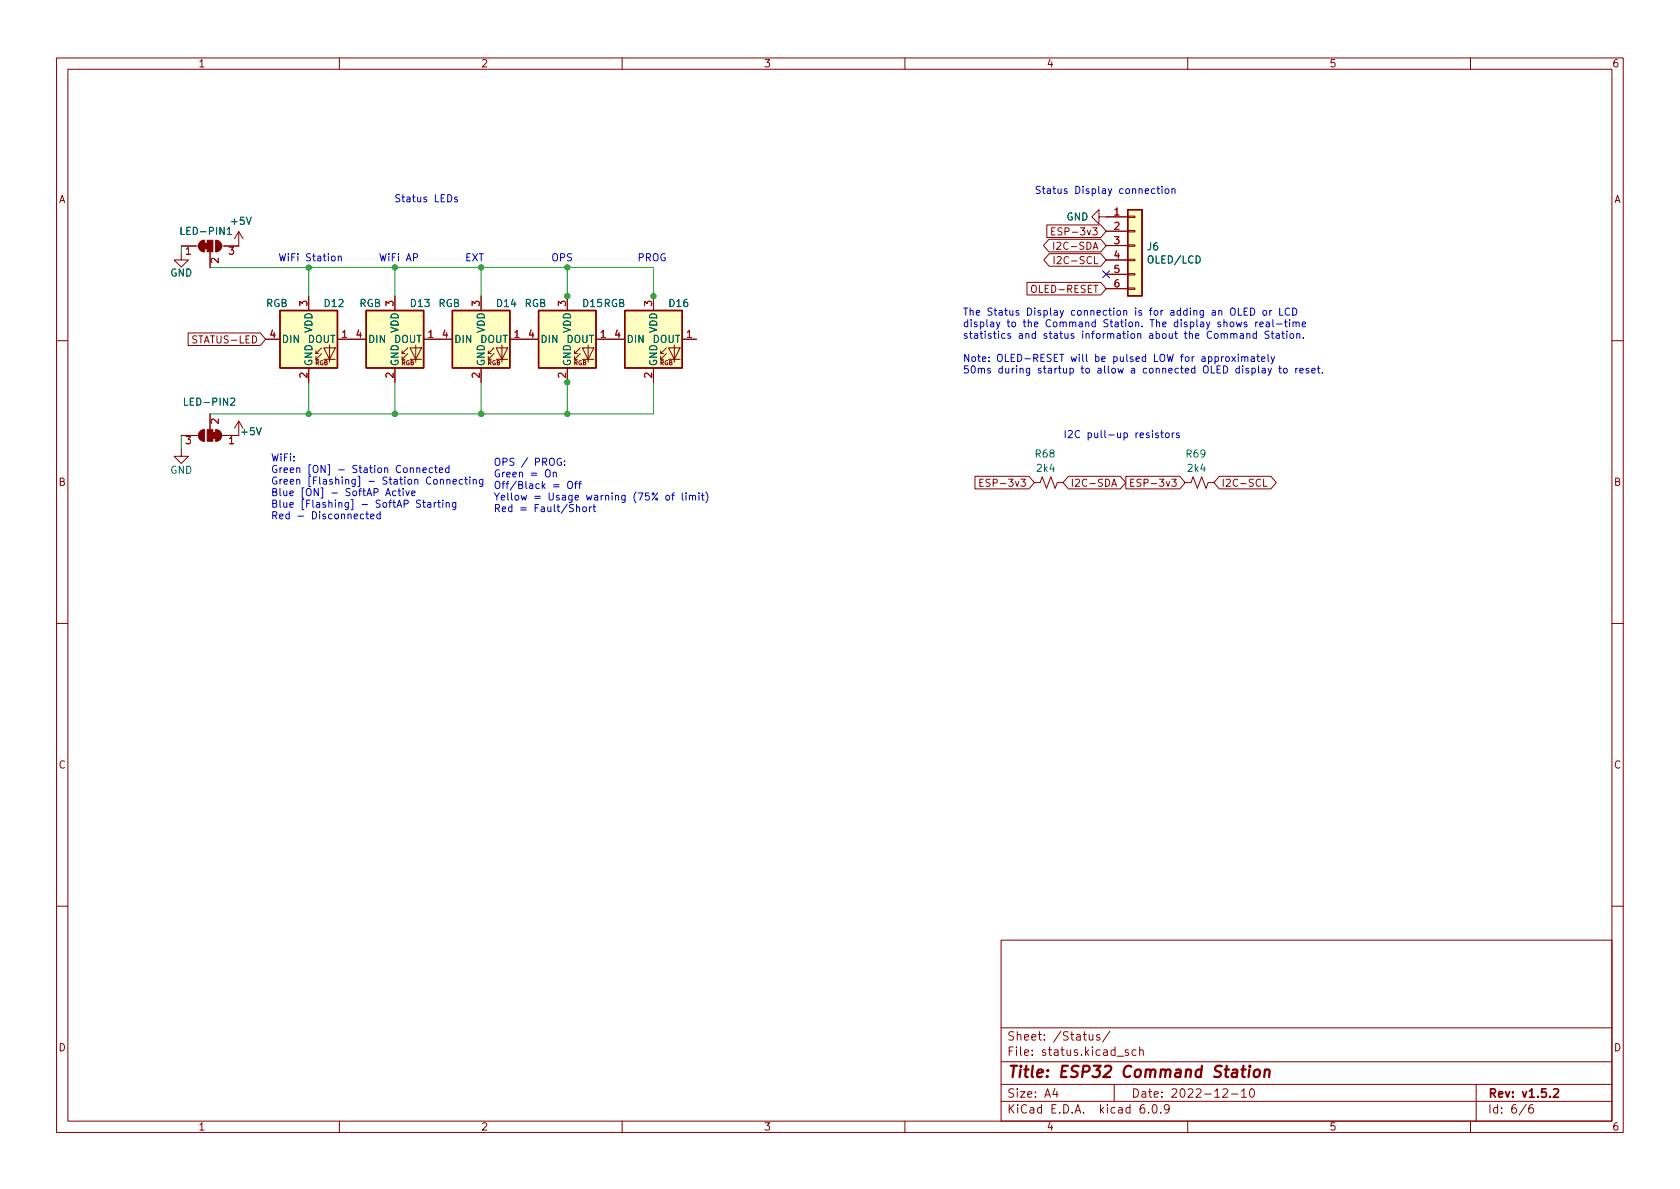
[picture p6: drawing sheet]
<svg xmlns="http://www.w3.org/2000/svg" width="297mm" height="210mm" viewBox="0 0 297 210" stroke-linecap="round" stroke-linejoin="round" font-family="sans-serif">
<g fill="none" stroke="#840000" stroke-width=".18">
<path d="M10 10.2h277v190.1h-277zM12 12.2h273v186.1h-273zM60 10.2v2M110 10.2v2M160 10.2v2M210 10.2v2M260 10.2v2M185.1 39.8h9.5l1 1.1-1 1.1h-9.5zM194.3 38.3v-1.2l-1.3 1.2 1.3 1.3v-1.3h5.1M199.4 38.2h1.3v.3h-1.3zM32.1 44.7v1.3h1.2l-1.2 1.2-1.3-1.2h1.3M32.1 43.5h3"/>
<path d="M33.3 58.9h12.7l1 1.1-1 1.1h-12.7zM35.4 42.8l.7-.3v2a1.02 1.02 0 0 1-.9-.6 1.02 1.02 0 0 1 .2-1.1zM37.1 44.5v2.8M38.2 42.5a1.02 1.02 0 0 1 1 1 1.02 1.02 0 0 1-1 1zM42.2 41v2.5h-3M42.2 41l-.7 1.2M42.2 41l.8 1.2M47 60h2.5M54.6 52.4v2.5M59.7 60h5M69.8 52.4v2.5M74.9 60h5.1"/>
<path d="M85.1 52.4v2.5M90.1 60h5.1M100.3 52.4v2.5M105.4 60h5.1M115.5 52.4v2.5M120.6 60h2.6M181.6 49.9h13l1 1.1-1 1.2h-13zM185.4 42.3h9.2l1 1.1-1 1.1h-9.2l-.9-1.1zM185.5 44.9h9.1l1 1.1-1 1.1h-9.1l-.9-1.1zM185.9 40.9h.5M186.3 42.8v1.3M186.4 45.4v1.2"/>
<path d="M186.6 40.3h-.7v1.3h.7M186.9 45.5l.5-.1 .2 .3-.7 .9h.7M195.6 40.9h3.8M195.6 43.4h3.8M195.6 46h3.8M195.6 48.5h3.8M195.6 51h3.8M199.4 50.9h1.3v.3h-1.3zM199.4 48.4h1.3v.2h-1.3zM199.4 45.8h1.3v.3h-1.3zM199.4 43.3h1.3v.3h-1.3zM199.4 40.8h1.3v.2h-1.3z"/>
<path d="M10 60.2h2M32.1 79.4v1.3h1.2l-1.2 1.3-1.3-1.3h1.3M32.1 77h3M35.4 76.3l.7-.3v2a1.02 1.02 0 0 1-.9-.6 1.02 1.02 0 0 1 .2-1.1zM37.1 73.2v2.8M38.2 76a1.02 1.02 0 0 1 1 1 1.02 1.02 0 0 1-1 1zM42.2 74.5l-.7 1.2M42.2 74.5v2.5h-3M42.2 74.5l.8 1.2M54.6 65.1v2.5M55.9 62.5h.5M56.9 62.5l-1 1v-.5"/>
<path d="M56.9 61.5l-1 1v-.5M57.3 61.5h2l-1 2zM57.3 63.5h2M58.3 61v3.1M69.8 65.1v2.5M71.1 62.5h.5M72.1 62.5l-1 1v-.5M72.1 61.5l-1 1v-.5M72.5 61.5h2l-1 2zM72.5 63.5h2M73.5 61v3.1M85.1 65.1v2.5"/>
<path d="M86.3 62.5h.5M87.4 62.5l-1.1 1v-.5M87.4 61.5l-1.1 1v-.5M87.7 61.5h2.1l-1.1 2zM87.7 63.5h2.1M88.7 61v3.1M100.3 65.1v2.5M101.6 62.5h.5M102.6 62.5l-1 1v-.5M102.6 61.5l-1 1v-.5M103 61.5h2l-1 2zM103 63.5h2"/>
<path d="M104 61v3.1M115.5 65.1v2.5M116.8 62.5h.5M117.8 62.5l-1 1v-.5M117.8 61.5l-1 1v-.5M118.2 61.5h2l-1 2zM118.2 63.5h2M119.2 61v3.1M285 60.2h2M172.4 84.2h9.5l1 1.1-1 1.1h-9.5zM173.2 85.3h.5M173.9 84.7h-.7v1.3h.7"/>
<path d="M182.9 85.3h1l.4-1 .7 2.1 .8-2.1 .8 2.1 .3-1.1h1.1M188.9 84.2h9.2l.9 1.1-.9 1.1h-9.2l-.9-1.1zM196.6 86l.4-1.3 .4 1.3M196.7 85.6h.6M199.1 84.2h9.5l.9 1.1-.9 1.1h-9.5zM199.9 85.3h.4M200.5 84.7h-.6v1.3h.6M209.5 85.3h1.1l.3-1 .8 2.1 .8-2.1 .7 2.1 .4-1.1h1M215.6 84.2h9.1l1 1.1-1 1.1h-9.1l-1-1.1zM223.4 84.7v1.3h.6M10 110.2h2M285 110.2h2"/>
<path d="M10 160.2h2M177 166.3h108v32h-108zM285 160.2h2M60 198.3v2M110 198.3v2M160 198.3v2M177 194.8h108M177 191.8h108M177 187.8h108M177 181.8h108M186.5 192.5l-.4 1h1M186.9 193v1"/>
<path d="M192.6 182.9v1h.4l.2-.1M193.2 182.9v1M194.4 183l-.3-.1-.2 .2v.3l.5 .1v.4h-.5M196.2 182.4l-1.3 1.9M197 191.8v3M197.5 186.8h1.1M199.5 185.7l-.4-.1-.2 .2 .1 .3 .5 .1v.4h-.6M200.9 185.7l-.5-.1-.3 .3v.4l.2 .3h.6M201.5 185.8l.2-.2 .4 .1v.9M201.5 185.1v1.5M202.3 195.3a.59 .59 0 0 0-.7 .7v.5l.1 .3h.4l.3-.1v-.5l-.1-.2-.4-.1-.3 .3M203.1 196.7v.1"/>
<path d="M203.9 195.4l.2-.1a.81 .81 0 0 1 .6 .7 .81 .81 0 0 1-.3 .8h-.2a.81 .81 0 0 1-.6-.6 .81 .81 0 0 1 .3-.8zM205.2 196.7v.1M206.7 196l-.3 .3h-.3l-.2-.3 .1-.6 .4-.1 .2 .2a.99 .99 0 0 1-.3 1.3h-.3M210 198.3v2M216.2 192.7l.6-.2 .2 .2 .1 .3-1 1h1M217.7 193.5h1.2M219.5 193l.4-.5v1.5M219.5 194h.9M221.1 192.7l.2-.2a.81 .81 0 0 1 .6 .7 .81 .81 0 0 1-.3 .8h-.2a.81 .81 0 0 1-.3-1.3zM260 198.3v2M261 191.8v6.5M269.9 195.3l-1.3 1.9"/>
<path d="M271 195.3a.6 .6 0 0 0-.7 .7v.5l.1 .3h.5l.2-.1 .1-.5-.2-.2-.4-.1-.3 .3"/>
</g>
<path d="M274.7 192.7l.6-.2 .2 .2 .1 .3-1 1h1" fill="none" stroke="#840000" stroke-width=".3"/>
<path d="M219.5 189.1h.8M219.9 188.5l-.3 1.7 .1 .2 .4 .1M220.9 189.1l-.1 1.4M221 188.5l-.1 .1 .1 .1 .1-.1-.1-.1v.2M221.8 189.3a.52 .52 0 0 1 .6-.2 .52 .52 0 0 1 .4 .4l-.1 .6a.55 .55 0 0 1-.5 .4 .55 .55 0 0 1-.5-.4zM223.7 189.3a.49 .49 0 0 1 .8 .1l-.1 1.1M223.7 189.1l-.2 1.4" fill="none" stroke="#840000" stroke-width=".4"/>
<g fill="#ffffc2" stroke="#ffffc2" stroke-width=".18">
<path d="M95.2 54.9h10.2v10.2h-10.2z"/>
<path d="M110.5 54.9h10.1v10.2h-10.1z"/>
<path d="M199.4 37.1h2.5v15.2h-2.5z"/>
<path d="M49.5 54.9h10.2v10.2h-10.2z"/>
<path d="M64.7 54.9h10.2v10.2h-10.2z"/>
<path d="M80 54.9h10.1v10.2h-10.1z"/>
</g>
<path d="M199.4 37.1h2.5v15.2h-2.5zM49.5 54.9h10.2v10.2h-10.2zM64.7 54.9h10.2v10.2h-10.2zM80 54.9h10.1v10.2h-10.1zM95.2 54.9h10.2v10.2h-10.2zM110.5 54.9h10.1v10.2h-10.1z" fill="none" stroke="#840000" stroke-width=".25"/>
<g fill="#840000" stroke="#840000" stroke-width=".18">
<path d="M37.6 76.5h.6v1h-.6z"/>
<path d="M38.2 76a1.02 1.02 0 0 1 1 1 1.02 1.02 0 0 1-1 1z"/>
<path d="M36.6 76h1v2h-1z"/>
<path d="M35.4 76.3l.7-.3v2a1.02 1.02 0 0 1-.9-.6 1.02 1.02 0 0 1 .2-1.1z"/>
<path d="M36.1 43h.5v1h-.5z"/>
<path d="M35.4 42.8l.7-.3v2a1.02 1.02 0 0 1-.9-.6 1.02 1.02 0 0 1 .2-1.1z"/>
<path d="M36.6 42.5h1v2h-1z"/>
<path d="M38.2 42.5a1.02 1.02 0 0 1 1 1 1.02 1.02 0 0 1-1 1z"/>
</g>
<path d="M40.2 41.5h.7M40.8 70.5l.5-.1 .2 .4-.8 .9h.8" fill="none" stroke="#006464" stroke-width=".18"/>
<g fill="none" stroke="#0000c2" stroke-width=".18">
<path d="M80.9 34.9l-.4-.1-.1 .2v.2l.5 .1v.3h-.5M204.2 33.4h-.4l-.2 .2 .1 .6h.5M204.5 33.4h.5M204.7 32.9v1.1l.3 .2M205.5 32.9v.2M205.5 33.4v.8M206.1 33.4h.3l.3 .2v.4l-.3 .2h-.3l-.1-.2zM207.2 33.5l.2-.1h.3l.1 .8M207.2 33.4v.8M58.7 45.3h.3l.3 .2v.4l-.3 .2h-.3l-.1-.2zM59.8 45.4l.2-.1h.3l.1 .8M59.8 45.3v.8"/>
<path d="M218.2 59.2l.1-.2h.3l.1 .8M218.6 56.9l.2 .9 .3-.6 .2 .6 .2-.9M218.9 54.5v1.2h.6M219.3 59h.5v.8M219.8 59.3h-.4l-.2 .2 .2 .3h.4M220 55.1h.4M220.5 57l-.4-.1-.1 .2v.2l.5 .1v.3h-.5M220.5 59.1l.1-.1h.3l.1 .8M220.5 59v.8M220.6 54.5h-.6v1.2h.6M221.1 54.5a.64 .64 0 0 1 .7 .6 .64 .64 0 0 1-.7 .6zM222 56.9v.9"/>
<path d="M222.1 59h-.3l-.3 .2 .2 .6h.4M222.1 58.6v1.2M222.4 56.9l-.4 .3M222.7 57.4l.7-.2-.1-.2-.4-.1-.2 .2 .1 .6h.5M223.4 55l.3-.1 .3 .2v.4l-.3 .2h-.3l-.1-.2zM223.9 57h.5v.8M224.4 58.6h-.5l-.2 .2 .1 .3 .5 .2v.4l-.2 .1h-.4M224.4 57.2l-.4 .1-.2 .2 .2 .3 .4-.1M224.5 54.9v.8M224.7 59h.5M224.9 54.9l-.4 .2M224.9 58.6v1.1l.3 .1"/>
<path d="M225 56.5v1.1l.2 .2M225.7 59h.4l.1 .8M225.7 57.3h1M226.2 59.3h-.4l-.2 .2 .2 .3h.4M226.3 54.5v1.2h.6M226.6 59h.5M226.8 58.6v1.1l.3 .1M227.1 56.9h.5M227.3 56.5v1.1l.3 .2M227.5 58.6v.1M227.5 59v.8M228 54.6a.6 .6 0 0 0-.8 .4 .6 .6 0 0 0 .6 .7l.2-.1"/>
<path d="M228 56.5v.1M228 56.9v.9M228.2 59h.3l.2 .2v.4l-.2 .2h-.3l-.1-.2zM228.6 54.5a.64 .64 0 0 1 .7 .6 .64 .64 0 0 1-.7 .6zM228.6 57.1l.2-.2 .3 .1 .1 .8M228.6 56.9v.9M229.2 57.1l.1-.2 .3 .1 .1 .8M229.3 59.1l.2-.1h.3v.8M229.3 59v.8M230.2 57.4l.7-.2-.1-.2-.4-.1-.2 .2 .1 .6h.5M230.4 59.7v.1M204.8 76.6h-.3l-.2 .1 .1 .2 .4 .1v.3h-.5"/>
<path d="M205.2 76.6h.5M205.4 76.1v1.1l.3 .2M206.2 76.6h.3l.2 .2v.4l-.2 .2-.3-.1-.1-.1zM207.3 76.6v.8M207.6 76.6l-.3 .2M208.5 76.6h-.3l-.2 .1 .1 .2 .4 .1v.3h-.5M216.8 63.1h.3l.3 .2v.4l-.3 .2h-.3l-.1-.2zM217.8 63.1l.7 .8M218.5 63.1l-.7 .8M218.9 62.7v.1M218.9 63.1v.8M219.5 63.2l.2-.1h.3l.1 .8"/>
<path d="M219.5 63.1v.8M220.1 63.3l.2-.2h.3v.8M221.2 63.1h.5l.1 .8M221.4 65.2l.3-.1 .3 .3-.2 .5h-.4M221.4 65.1v1.3M221.8 63.4h-.4l-.2 .2 .2 .3h.4M222.2 63.1h.5M222.4 62.7v1l.3 .2M222.5 64.7v1.1l.2 .2M223.1 63.5l.6-.1-.1-.3h-.4l-.1 .2v.6h.5M223.2 65.2h.5v.8M223.7 65.4l-.4 .1-.2 .2 .2 .3 .4-.1"/>
<path d="M224.2 62.7v1l.2 .2M224.2 65.1l.3 .9M224.7 63.1l.3 .8M224.8 65.1l-.4 1.2-.2 .1M225.4 63.1l-.5 1.1-.2 .1M226.1 65.1h.5M226.3 64.7v1.1l.3 .2M227 65.2l.3-.1 .3 .3v.3l-.3 .3-.3-.1-.1-.2zM229.1 65.1v.9M229.5 65.1l-.4 .3M229.8 65.5l.6-.1v-.2l-.4-.1-.2 .2 .1 .6h.5M231.4 65.2l-.3-.1-.2 .2 .1 .2 .4 .1v.3h-.5"/>
<path d="M231.9 65.5l.6-.1v-.2l-.4-.1-.2 .2 .1 .6h.5M232.9 65.1h.5M233.1 64.7v1.1l.3 .2M233.8 65.8v.2M64.3 91l-.3-.1-.3 .2 .1 .6h.5M64.7 90.9h.5M64.9 90.5v1.1l.3 .1M65.5 91.3l.6-.1v-.2l-.4-.1-.2 .2 .1 .6h.5M67.2 91l-.3-.1-.3 .2 .1 .6h.5M67.2 90.5v1.2M68.2 87.7l.4-1.3 .4 1.3M68.3 87.3h.6"/>
<path d="M70 86.9l-.4-.1-.2 .3 .1 .5h.5M70.4 86.8h.5M70.5 86.4v1.1l.4 .2M71.3 86.8v.9M71.8 86.8l.3 .9 .3-.9M72.8 87.2l.6-.1-.1-.2-.3-.1-.2 .2v.6h.5M73.7 82.8l.2-.1 .3 .1v.8M73.7 82.7v.9M74.4 88.5l-.5-.1-.3 .3 .2 .3 .5 .2v.4l-.2 .1-.5-.1M74.7 88.9h.5M74.8 83.1l.6-.1-.1-.2-.3-.1-.2 .2v.6h.5M74.9 88.4v1.1l.3 .2"/>
<path d="M75.6 88.9h.5l.1 .8M76.2 89.2h-.5l-.1 .2 .1 .3 .5-.1M76.5 82.8l-.4-.1-.2 .3 .1 .5h.5M76.8 88.9v.8M76.8 82.7h.5M77 82.3v1.1l.3 .2M77.1 88.9l-.3 .2M77.4 88.9h.5M77.6 88.4v1.1l.3 .2M77.7 83.1l.6-.1-.1-.2-.3-.1-.2 .2v.6h.5M77.9 84.9l.1-.1h.3l.1 .8M78.3 88.4v.2"/>
<path d="M78.3 88.9v.8M78.9 89l.2-.1h.3v.8M78.9 88.9v.8M79 84.9l.2-.1h.3l.1 .8M79 84.8v.8M79.4 82.8l-.4-.1-.2 .3 .1 .5h.5M79.4 82.3v1.3M80.1 85.2l.6-.1-.1-.3h-.3l-.2 .1 .1 .7h.4M80.6 88.9v1l-.3 .2h-.3M80.6 88.9h-.4l-.2 .2 .1 .5h.5M81.8 84.8h-.4l-.2 .2 .1 .6h.5M82.2 84.8h.4"/>
<path d="M82.3 84.3v1.1l.3 .2M83.1 84.3v.2M83.1 84.8v.8M83.7 84.9l.2-.1h.3v.8M83.7 84.8v.8M85.4 84.8v1l-.3 .2h-.3M85.4 84.8h-.4l-.2 .2 .1 .6h.5M96.5 83.3l.2-.2a.43 .43 0 0 1 .6 .4v.4a.42 .42 0 0 1-.4 .5 .42 .42 0 0 1-.5-.5zM97.8 83.6l.2-.1 .3 .1 .1 .7M97.8 83.5v.8M99.2 81.1a.59 .59 0 0 0-.7 .6 .59 .59 0 0 0 .7 .5l.1-.4h-.3M99.8 82.2v.1"/>
<path d="M99.8 81.5v.1M100.4 85.3l.3-.2a.43 .43 0 0 1 .5 .4v.5a.42 .42 0 0 1-.4 .4 .42 .42 0 0 1-.4-.4zM101.6 85.5h.5M101.9 89.8l.2-.2 .3 .1 .1 .8M101.9 89.2v1.3M102.1 85.1l-.3 .2v1.1M102.3 85.5h.5M102.8 85.1l-.3 .2v1.1M103.1 89.7l.3-.1 .3 .3v.3l-.3 .3-.3-.1-.1-.2zM104.2 89.6v.9M104.6 89.6l-.4 .3M104.8 89.6h.5"/>
<path d="M105 89.2v1.1l.3 .2M117.8 87.6h.3l.3 .2v.4l-.3 .2h-.3l-.1-.2zM118.7 87.6h.5M119.2 87.2l-.3 .1v1.1M120.6 87.2v1.1l.2 .1M121.3 87.2v.1M121.3 87.6v.8M121.9 87.7l.2-.1h.3v.8M121.9 87.6v.8M122.4 87.8l.2-.2h.3l.1 .8M123.6 87.2v.1M123.6 87.6v.8"/>
<path d="M124 87.6h.5M124.2 87.2v1.1l.3 .1M124.8 87a1.46 1.46 0 0 1 0 1.9"/>
</g>
<path d="M32.1 43.5v1.2M37.1 47.3h78.4v5.1M54.6 47.3v5.1M69.8 47.3v5.1M85.1 47.3v5.1M100.3 47.3v5.1M32.1 77v2.4M54.6 67.6v5.6M69.8 67.6v5.6M85.1 67.6v5.6M100.3 67.6v5.6M115.5 67.6v5.6h-78.4" fill="none" stroke="#009600" stroke-width=".18"/>
<path d="M195 47.9l1.2 1.2M196.2 47.9l-1.2 1.2" fill="none" stroke="#000084" stroke-width=".18"/>
<g fill="#009600" stroke="#009600" stroke-width=".18">
<circle cx="69.8" cy="73.2" r=".46"/>
<circle cx="85.1" cy="47.3" r=".46"/>
<circle cx="54.6" cy="47.3" r=".46"/>
<circle cx="69.8" cy="47.3" r=".46"/>
<circle cx="54.6" cy="73.2" r=".46"/>
<circle cx="100.3" cy="73.2" r=".46"/>
<circle cx="100.3" cy="67.6" r=".46"/>
<circle cx="85.1" cy="73.2" r=".46"/>
<circle cx="115.5" cy="52.4" r=".46"/>
<circle cx="100.3" cy="47.3" r=".46"/>
<circle cx="100.3" cy="52.4" r=".46"/>
</g>
<text font-size="2.8" fill="#840000" x="178" y="190.6">Title: ESP32 Command Station</text>
<g font-size="2.1" fill="#840000">
<text x="178" y="184">Sheet: /Status/</text>
<text x="178" y="186.7">File: status.kicad_sch</text>
<text x="178" y="196.9">KiCad E.D.A. kicad 6.0.9</text>
<text x="178" y="194.1">Size: A4</text>
<text x="200" y="194.1">Date: 2022-12-10</text>
<text x="263" y="194.1">Rev: v1.5.2</text>
<text x="263" y="196.9">Id: 6/6</text>
</g>
<g font-size="1.8" fill="#840000">
<text x="35" y="11.9">1</text>
<text x="85" y="11.9">2</text>
<text x="135" y="11.9">3</text>
<text x="185" y="11.9">4</text>
<text x="235" y="11.9">5</text>
<text x="285" y="11.9">6</text>
<text x="10.3" y="35.9">A</text>
<text x="285.3" y="35.9">A</text>
<text x="187.2" y="41.6">ESP-3v3</text>
<text x="187.2" y="44.2">I2C-SDA</text>
<text x="187.4" y="46.7">I2C-SCL</text>
<text x="182.9" y="51.8">OLED-RESET</text>
<text x="34.5" y="60.7">STATUS-LED</text>
<text x="10.3" y="85.9">B</text>
<text x="174.5" y="86.1">ESP-3v3</text>
<text x="189.2" y="86.1">I2C-SDA</text>
<text x="201.2" y="86.1">ESP-3v3</text>
<text x="215.9" y="86.1">I2C-SCL</text>
<text x="285.3" y="85.9">B</text>
<text x="10.3" y="135.9">C</text>
<text x="285.3" y="135.9">C</text>
<text x="10.3" y="185.9">D</text>
<text x="285.3" y="185.9">D</text>
<text x="35" y="199.9">1</text>
<text x="85" y="199.9">2</text>
<text x="135" y="199.9">3</text>
<text x="185" y="199.9">4</text>
<text x="235" y="199.9">5</text>
<text x="285" y="199.9">6</text>
</g>
<g font-size="1.8" fill="#0000c2">
<text x="69.6" y="35.8">Status LEDs</text>
<text x="182.9" y="34.3">Status Display connection</text>
<text x="49.1" y="46.2">WiFi Station</text>
<text x="66.9" y="46.2">WiFi AP</text>
<text x="82.2" y="46.2">EXT</text>
<text x="97.4" y="46.2">OPS</text>
<text x="112.6" y="46.2">PROG</text>
<text x="170.2" y="55.8">The Status Display connection is for adding an OLED or LCD</text>
<text x="170.2" y="57.8">display to the Command Station. The display shows real-time</text>
<text x="170.2" y="59.9">statistics and status information about the Command Station.</text>
<text x="170.2" y="64">Note: OLED-RESET will be pulsed LOW for approximately</text>
<text x="170.2" y="66">50ms during startup to allow a connected OLED display to reset.</text>
<text x="188" y="77.5">I2C pull-up resistors</text>
<text x="47.9" y="81.6">WiFi:</text>
<text x="47.9" y="83.6">Green [ON] - Station Connected</text>
<text x="87.2" y="82.4">OPS / PROG:</text>
<text x="47.9" y="85.7">Green [Flashing] - Station Connecting</text>
<text x="47.9" y="87.7">Blue [ON] - SoftAP Active</text>
<text x="47.9" y="89.8">Blue [Flashing] - SoftAP Starting</text>
<text x="87.2" y="84.4">Green = On</text>
<text x="87.2" y="86.4">Off/Black = Off</text>
<text x="87.2" y="88.5">Yellow = Usage warning (75% of limit)</text>
<text x="47.9" y="91.8">Red - Disconnected</text>
<text x="87.2" y="90.5">Red = Fault/Short</text>
</g>
<g font-size="1.8" fill="#006464">
<text x="32.4" y="41.5">LED-PIN1</text>
<text x="41" y="39.7">+5V</text>
<text x="188.5" y="39">GND</text>
<text x="202.9" y="44.3">J6</text>
<text x="203.1" y="46.6">OLED/LCD</text>
<text x="30.1" y="48.9">GND</text>
<text x="47" y="54.3">RGB</text>
<text x="55.2" y="58.9" transform="rotate(-90 55.2 58.9)">VDD</text>
<text x="57.4" y="54.3">D12</text>
<text x="63.5" y="54.3">RGB</text>
<text x="70.5" y="58.9" transform="rotate(-90 70.5 58.9)">VDD</text>
<text x="72.7" y="54.3">D13</text>
<text x="77.5" y="54.3">RGB</text>
<text x="85.7" y="58.9" transform="rotate(-90 85.7 58.9)">VDD</text>
<text x="87.9" y="54.3">D14</text>
<text x="92.7" y="54.3">RGB</text>
<text x="100.9" y="58.9" transform="rotate(-90 100.9 58.9)">VDD</text>
<text x="103.1" y="54.3">D15RGB</text>
<text x="116.2" y="58.9" transform="rotate(-90 116.2 58.9)">VDD</text>
<text x="118.4" y="54.3">D16</text>
<text x="49.8" y="60.6">DIN</text>
<text x="54.4" y="60.6">DOUT</text>
<text x="55.2" y="64.8" transform="rotate(-90 55.2 64.8)">GND</text>
<text x="65" y="60.6">DIN</text>
<text x="69.6" y="60.6">DOUT</text>
<text x="70.5" y="64.8" transform="rotate(-90 70.5 64.8)">GND</text>
<text x="80.2" y="60.6">DIN</text>
<text x="84.9" y="60.6">DOUT</text>
<text x="85.7" y="64.8" transform="rotate(-90 85.7 64.8)">GND</text>
<text x="95.5" y="60.6">DIN</text>
<text x="100.1" y="60.6">DOUT</text>
<text x="100.9" y="64.8" transform="rotate(-90 100.9 64.8)">GND</text>
<text x="110.7" y="60.6">DIN</text>
<text x="115.4" y="60.6">DOUT</text>
<text x="116.2" y="64.8" transform="rotate(-90 116.2 64.8)">GND</text>
<text x="33" y="71.7">LED-PIN2</text>
<text x="42.8" y="77">+5V</text>
<text x="30.1" y="83.8">GND</text>
<text x="183.1" y="80.9">R68</text>
<text x="183.4" y="83.4">2k4</text>
<text x="209.8" y="80.9">R69</text>
<text x="210.1" y="83.4">2k4</text>
</g>
<g font-size="1.8" fill="#a90000">
<text x="197" y="38.1">1</text>
<text x="197" y="40.6">2</text>
<text x="32.8" y="45">1</text>
<text x="38.7" y="46.5" transform="rotate(-90 38.7 46.5)">2</text>
<text x="40.5" y="45">3</text>
<text x="197" y="43.2">3</text>
<text x="197" y="45.7">4</text>
<text x="197" y="48.3">5</text>
<text x="197" y="50.8">6</text>
<text x="47.7" y="59.7">4</text>
<text x="54.3" y="54.1" transform="rotate(-90 54.3 54.1)">3</text>
<text x="60.4" y="59.7">1</text>
<text x="63" y="59.7">4</text>
<text x="69.6" y="54.1" transform="rotate(-90 69.6 54.1)">3</text>
<text x="75.7" y="59.7">1</text>
<text x="78.2" y="59.7">4</text>
<text x="84.8" y="54.1" transform="rotate(-90 84.8 54.1)">3</text>
<text x="90.9" y="59.7">1</text>
<text x="93.5" y="59.7">4</text>
<text x="100.1" y="54.1" transform="rotate(-90 100.1 54.1)">3</text>
<text x="106.2" y="59.7">1</text>
<text x="108.7" y="59.7">4</text>
<text x="115.3" y="54.1" transform="rotate(-90 115.3 54.1)">3</text>
<text x="121.4" y="59.7">1</text>
<text x="54.3" y="66.8" transform="rotate(-90 54.3 66.8)">2</text>
<text x="69.6" y="66.8" transform="rotate(-90 69.6 66.8)">2</text>
<text x="84.8" y="66.8" transform="rotate(-90 84.8 66.8)">2</text>
<text x="100.1" y="66.8" transform="rotate(-90 100.1 66.8)">2</text>
<text x="115.3" y="66.8" transform="rotate(-90 115.3 66.8)">2</text>
<text x="38.7" y="75" transform="rotate(-90 38.7 75)">2</text>
<text x="32.8" y="78.5">3</text>
<text x="40.5" y="78.5">1</text>
</g>
<g font-size="1.1" fill="#840000">
<text x="55.7" y="64.6">RGB</text>
<text x="70.9" y="64.6">RGB</text>
<text x="86.2" y="64.6">RGB</text>
<text x="101.4" y="64.6">RGB</text>
<text x="116.7" y="64.6">RGB</text>
</g>
</svg>
